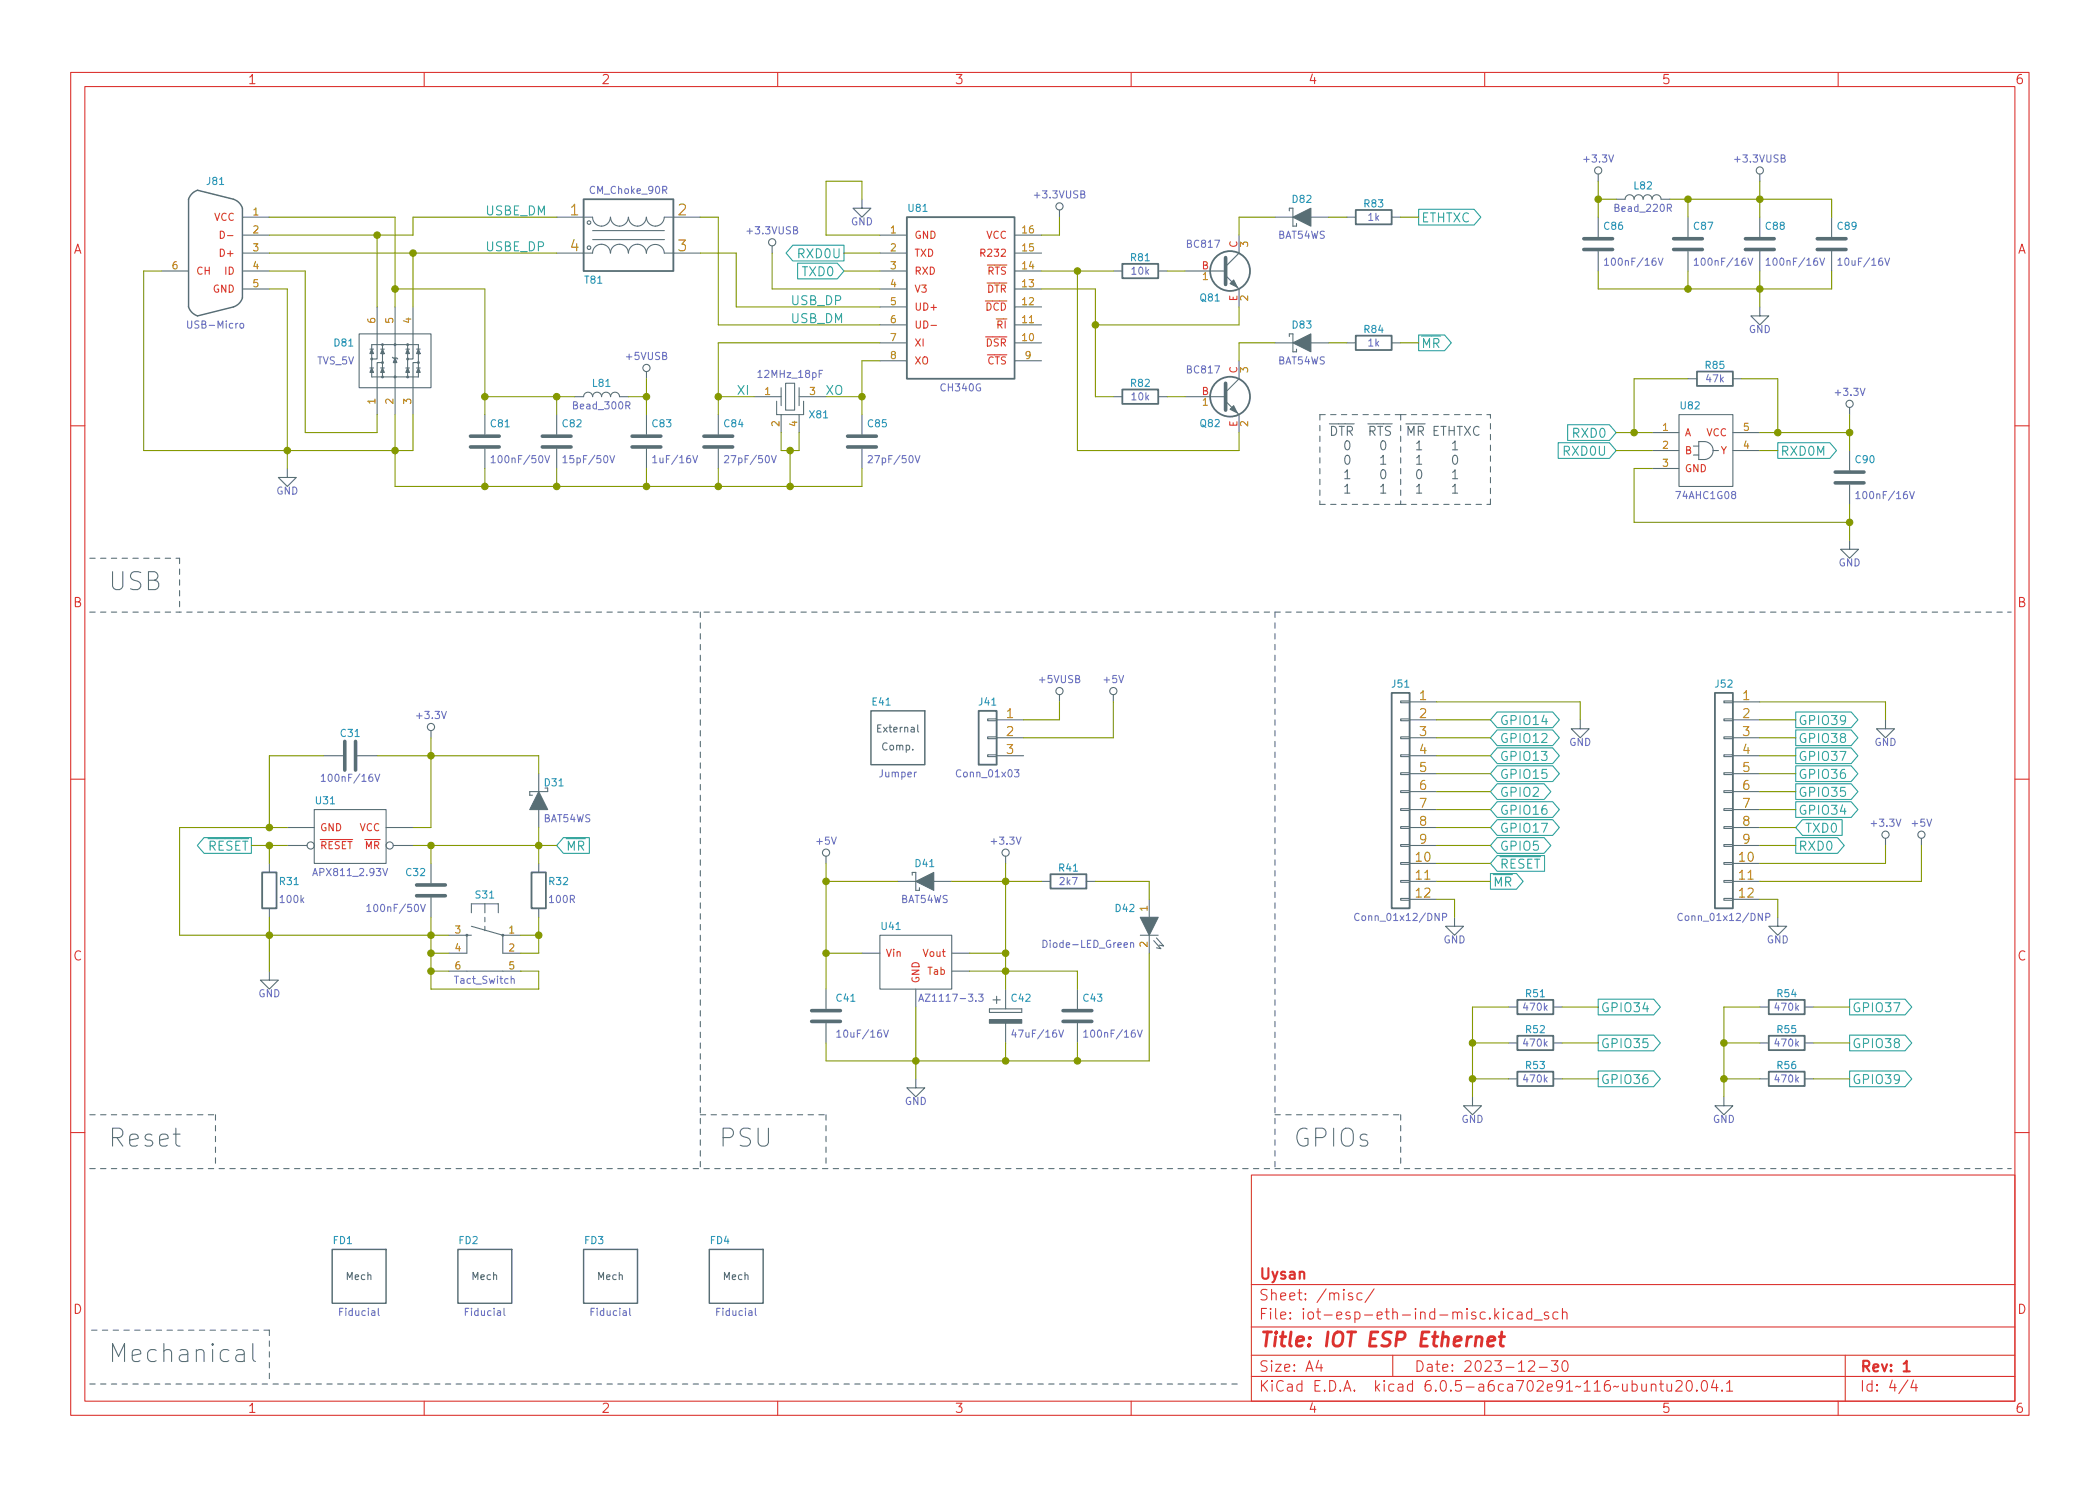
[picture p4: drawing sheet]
<svg xmlns="http://www.w3.org/2000/svg" width="297mm" height="210mm" viewBox="0 0 297 210" stroke-linecap="round" stroke-linejoin="round" font-family="sans-serif">
<g fill="none" stroke="#dc322f" stroke-width=".15">
<path d="M10 10.2h277v190.1h-277zM12 12.2h273v186.1h-273zM60 10.2v2M110 10.2v2M160 10.2v2M210 10.2v2M260 10.2v2M10 60.2h2M285 60.2h2M10 110.2h2M285 110.2h2M10 160.2h2"/>
<path d="M177 166.3h108v32h-108zM285 160.2h2M60 198.3v2M110 198.3v2M160 198.3v2M177 194.8h108M177 191.8h108M177 187.8h108M177 181.8h108M186.5 192.5l-.4 1h1M186.9 193v1M191.3 183l-.4-.1-.2 .2 .1 .3 .5 .1 .1 .1-.1 .3h-.2h-.4"/>
<path d="M192.6 183l-.4-.1-.3 .3v.4l.2 .3h.1h.4M194.4 182.4l-1.3 1.9M197 191.8v3M210 198.3v2M211.4 185.1v1.5M211.6 186.1l.4 .5M212 185.6l-.6 .6M212.6 185.1v.1v.1l.1-.1-.1-.1v.2M212.6 185.6v1M214 185.7l-.4-.1-.3 .3v.4l.1 .3h.2h.4M214.6 185.7l.2-.1 .4 .1 .1 .9M215.3 186l-.5 .1a.29 .29 0 0 0-.2 .2 .29 .29 0 0 0 .2 .3h.5"/>
<path d="M216.2 192.7l.2-.2 .5 .1a.41 .41 0 0 1 .1 .6l-.9 .8h1M216.6 185.7l-.4-.1-.3 .3v.4l.2 .3h.1h.4M216.6 185.1v1.5M217 186.8h1.1M217.7 193.5h1.2M219 185.7l-.4-.1-.2 .2 .1 .3 .5 .1 .1 .1-.1 .3h-.1h-.5M219.4 192.5h1l-.5 .6a.41 .41 0 0 1 .5 .3v.3l-.2 .3h-.6l-.2-.1M220.4 185.7l-.5-.1-.3 .3v.4l.2 .3h.1h.5M221 185.8a.37 .37 0 0 1 .6 0v.8M221 185.1v1.5M221.1 192.7a.36 .36 0 0 1 .3-.2 .36 .36 0 0 1 .3 .3 .77 .77 0 0 1-.4 1.2 .91 .91 0 0 1-.2-1.3zM233.6 196a.37 .37 0 0 1 .6 0v.8"/>
<path d="M233.6 195.8v1M234.7 195.8h.6M234.9 195.3v1.3l.1 .2h.3M235.8 195.8l.1 1a.41 .41 0 0 0 .5-.1M236.4 195.8v1M237.1 195.5l.2-.2 .5 .1a.41 .41 0 0 1 .1 .6l-.9 .8h.9M238.7 195.4a.36 .36 0 0 1 .6 .2 .77 .77 0 0 1-.4 1.2 1 1 0 0 1-.2-1.4zM240 196.7l.1 .1h-.1h-.1l.1-.1v.1M240.8 195.5a.36 .36 0 0 1 .4-.2 .36 .36 0 0 1 .2 .3 .77 .77 0 0 1-.4 1.2 .91 .91 0 0 1-.2-1.3zM242.4 195.3l-.3 1h.9M242.8 195.8v1M243.6 196.7v.1h-.1l.1-.1v.1"/>
<path d="M244.2 195.8l.4-.5v1.5M244.2 196.8h.9M260 198.3v2M261 191.8v6.5M269.9 195.3l-1.3 1.9M270.6 195.3l-.3 1h.9M271 195.8v1"/>
</g>
<path d="M269.3 193l.4-.5v1.5M269.3 194h.8" fill="none" stroke="#dc322f" stroke-width=".3"/>
<path d="M210.5 189.8l.9-.2v-.4l-.2-.1-.6 .1-.1 .2-.1 .8 .1 .2 .2 .1 .5-.1M212.1 189.1h.7M212.4 188.5l-.2 1.7 .1 .2 .4 .1" fill="none" stroke="#dc322f" stroke-width=".4"/>
<g fill="none" stroke="#586e75" stroke-width=".25">
<path d="M82.5 28.2h12.7v10.1h-12.7zM128.3 30.7h15.2v22.9h-15.2zM158.7 37.3h5.1v2.1h-5.1zM191.8 29.7h5v2h-5zM158.7 55.1h5.1v2h-5.1zM191.8 47.5h5v2h-5zM240 52.6h5.1v2h-5.1zM196.8 98h2.6v30.5h-2.6zM242.6 98h2.5v30.5h-2.5zM138.4 100.6h2.6v7.6h-2.6zM37.1 123.4h2v5.1h-2zM75.2 123.4h2v5.1h-2z"/>
<path d="M148.6 123.7h5.1v2h-5.1zM214.6 141.5h5.1v2h-5.1zM214.6 151.6h5.1v2.1h-5.1zM214.6 146.6h5.1v2h-5.1zM250.2 151.6h5.1v2.1h-5.1zM250.2 141.5h5.1v2h-5.1zM250.2 146.6h5.1v2h-5.1z"/>
<circle cx="174" cy="38.3" r="2.82"/>
<circle cx="174" cy="56.1" r="2.82"/>
</g>
<g fill="none" stroke="#586e75" stroke-width=".15">
<path d="M22.9 38.3h3.8M34.3 33.3h3.8M34.3 38.3h3.8M34.3 35.8h3.8M34.3 30.7h3.8M78.7 35.8h5.1a1.26 1.26 0 0 1 1.3-1.2 1.26 1.26 0 0 1 1.2 1.2M83.8 32.6h10.2M83.8 33.9h10.2M86.3 30.7a1.26 1.26 0 0 1-1.2 1.3 1.26 1.26 0 0 1-1.3-1.3h-5.1M86.4 35.8a1.26 1.26 0 0 1 1.2-1.2 1.26 1.26 0 0 1 1.3 1.2M88.9 30.7a1.26 1.26 0 0 1-1.3 1.3 1.26 1.26 0 0 1-1.2-1.3M88.9 35.8a1.26 1.26 0 0 1 1.3-1.2 1.26 1.26 0 0 1 1.2 1.2"/>
<path d="M91.4 30.7a1.26 1.26 0 0 1-1.2 1.3 1.26 1.26 0 0 1-1.3-1.3M91.4 30.7a1.26 1.26 0 0 0 1.3 1.3 1.26 1.26 0 0 0 1.3-1.3M94 35.8a1.26 1.26 0 0 0-1.3-1.2 1.26 1.26 0 0 0-1.3 1.2M94 35.8h5.1M94 30.7h5.1M109.2 34.8v1M121.9 28.2v1.3h1.3l-1.3 1.2-1.3-1.2h1.3M124.5 33.3h3.8M124.5 38.3h3.8M124.5 35.8h3.8M143.5 33.3h3.8M143.5 38.3h3.8"/>
<path d="M143.5 35.8h3.8M149.9 29.7v1M157.5 38.3h1.2M163.8 38.3h1.3M167.6 38.3h5.8M173.4 39l1.9 1.9v2.5M175.3 33.3v2.5l-1.9 1.9M180.3 30.7h2.6M182.4 29.8v-.3h.5v2.5h.5v-.4M185.4 30.7h2.6M190.5 30.7h1.3M196.8 30.7h1.3"/>
<path d="M226.1 24.6v1M226.1 30.7v2.8M226.1 35.6v2.7M228.6 28.2h1.3a.64 .64 0 0 1 .6-.6 .64 .64 0 0 1 .6 .6 .64 .64 0 0 1 .7-.6 .64 .64 0 0 1 .6 .6 .64 .64 0 0 1 .6-.6 .64 .64 0 0 1 .7 .6 .64 .64 0 0 1 .6-.6 .64 .64 0 0 1 .6 .6h1.3M238.8 30.7v2.8M238.8 35.6v2.7M248.9 24.6v1M248.9 30.7v2.8M248.9 35.6v2.7M259.1 30.7v2.8M259.1 35.6v2.7M34.3 40.9h3.8"/>
<path d="M50.8 47.2h10.2v7.7h-10.2zM52.3 52.1h.5M52.3 49.4h.5M52.6 52.6v.7h6.6v-.7M52.6 49.5v-.7h6.6v.7M52.6 50v2.1M53.3 43.4v7.4h-.7M53.8 52.1h.6M53.8 49.4h.6M54.1 51.3h-.8v7.4M54.1 50h.3h-.3v2.1M54.1 48.8v.7"/>
<path d="M54.1 52.6v.7M55.5 50.5l.1 .2h.5l.2 .1M55.9 43.4v15.3M57.4 52.1h.5M57.4 49.4h.5M57.7 48.8v.7M57.7 50v2.1M57.7 52.6v.7M58.4 43.4v7.4h-.7M58.9 52.1h.5M58.9 49.4h.5M59.2 51.3h-.8v7.4"/>
<path d="M59.2 50h.2h-.2v2.1M68.6 58.7v2.8M78.7 58.7v2.8M81.3 56.1h1.2a.64 .64 0 0 1 .7-.6 .64 .64 0 0 1 .6 .6 .64 .64 0 0 1 .7-.6 .64 .64 0 0 1 .6 .6 .64 .64 0 0 1 .6-.6 .64 .64 0 0 1 .7 .6 .64 .64 0 0 1 .6-.6 .64 .64 0 0 1 .6 .6h1.3M91.4 52.6v1M91.4 58.7v2.8M101.6 58.7v2.8M106.7 56.1h3.8M109.9 56.8v1.9h3.8v-1.9M110.5 54.9v2.5zM110.5 58.7v2.5M111.1 54.2h1.3v3.8h-1.3z"/>
<path d="M113 54.9v2.5zM113 56.1h3.8M113 58.7v2.5M121.9 58.7v2.8M124.5 48.5h3.8M124.5 46h3.8M124.5 43.4h3.8M124.5 40.9h3.8M124.5 51h3.8M143.5 48.5h3.8M143.5 46h3.8M143.5 43.4h3.8"/>
<path d="M143.5 40.9h3.8M143.5 51h3.8M157.5 56.1h1.2M163.8 56.1h1.3M167.6 56.1h5.8M173.4 56.8l1.9 1.9v2.5M175.3 51v2.6l-1.9 1.9M180.3 48.5h2.6M182.4 47.6v-.4h.5v2.6h.5v-.4M185.4 48.5h2.6M190.5 48.5h1.3M196.8 48.5h1.3"/>
<path d="M237.5 58.7h7.6v10.1h-7.6zM238.8 53.6h1.2M245.1 53.6h1.3M248.9 43.4v1.3h1.3l-1.3 1.3-1.3-1.3h1.3M261.6 57.7v1M40.6 66.3v1.3h1.3l-1.3 1.2-1.2-1.2h1.2M68.6 63.5v2.8M78.7 63.5v2.8M91.4 63.5v2.8M101.6 63.5v2.8M121.9 63.5v2.8M190.2 66.8l.4-.3v1.2"/>
<path d="M190.2 68.9l.4-.4v1.3M190.2 67.7h.7M190.2 69.8h.7M190.4 62.4h.1a.69 .69 0 0 1 .3 1.1l-.2 .1a.69 .69 0 0 1-.3-1.1zM190.4 64.5l.1-.1a.69 .69 0 0 1 .3 1.2l-.2 .1a.69 .69 0 0 1-.3-1.2zM200.4 62.7l.3-.3v1.2M200.4 64.8l.3-.4v1.3M200.4 68.9l.3-.4v1.3M200.4 63.6h.7M200.4 65.7h.7M200.4 69.8h.7M200.6 66.5h.1a.69 .69 0 0 1 .3 1.1l-.2 .1a.69 .69 0 0 1-.3-1.1z"/>
<path d="M205.5 62.7l.3-.3v1.2M205.5 66.8l.3-.3v1.2M205.5 68.9l.3-.4v1.3M205.5 63.6h.7M205.5 67.7h.7M205.5 69.8h.7M205.6 64.5l.2-.1a.69 .69 0 0 1 .3 1.2l-.2 .1a.69 .69 0 0 1-.3-1.2zM233.7 63.7h3.8M233.7 61.2h3.8M233.7 66.3h3.8M239.5 64.4h.8M239.5 63.1h.8"/>
<path d="M240.3 62.5h.7a1.27 1.27 0 0 1 1.3 1.2 1.27 1.27 0 0 1-1.3 1.3h-.7zM242.3 63.7h.8M245.1 63.7h3.8M245.1 61.2h3.8M261.6 76.4v1.3h1.3l-1.3 1.3-1.3-1.3h1.3M261.6 63.7v2.8M261.6 68.6v2.8M149.9 98.3v1M157.5 98.3v1M198.1 99.2h1.3v.2h-1.3zM199.4 99.3h3.8M243.8 99.2h1.3v.2h-1.3z"/>
<path d="M245.1 99.3h3.8M40.6 117.1h3.8M40.6 119.6h2.8M44.4 114.5h10.2v7.7h-10.2zM45.7 106.9h2.8M50.5 106.9h2.8M54.6 117.1h3.8M55.6 119.6h2.8M61 103.4v1M76.2 109.5v2.5M76.2 114.5v2.6M77.5 111.5v.5h-2.6v.5h.4"/>
<path d="M129.8 102.6v.8l.2 .2M139.7 106.8h1.3v.3h-1.3zM139.7 104.3h1.3v.2h-1.3zM139.7 101.7h1.3v.3h-1.3zM141 101.8h3.8M141 104.4h3.8M141 106.9h3.8M198.1 119.5h1.3v.3h-1.3zM198.1 117h1.3v.2h-1.3zM198.1 114.4h1.3v.3h-1.3zM198.1 111.9h1.3v.2h-1.3zM198.1 109.3h1.3v.3h-1.3z"/>
<path d="M198.1 106.8h1.3v.3h-1.3zM198.1 104.3h1.3v.2h-1.3zM198.1 101.7h1.3v.3h-1.3zM199.4 101.8h3.8M199.4 104.4h3.8M199.4 106.9h3.8M199.4 109.5h3.8M199.4 112h3.8M199.4 114.5h3.8M199.4 117.1h3.8M199.4 119.6h3.8M223.5 101.8v1.3h1.3l-1.3 1.3-1.3-1.3h1.3"/>
<path d="M243.8 119.5h1.3v.3h-1.3zM243.8 117h1.3v.2h-1.3zM243.8 114.4h1.3v.3h-1.3zM243.8 111.9h1.3v.2h-1.3zM243.8 109.3h1.3v.3h-1.3zM243.8 106.8h1.3v.3h-1.3zM243.8 104.3h1.3v.2h-1.3zM243.8 101.7h1.3v.3h-1.3zM245.1 101.8h3.8M245.1 104.4h3.8M245.1 106.9h3.8M245.1 109.5h3.8"/>
<path d="M245.1 112h3.8M245.1 114.5h3.8M245.1 117.1h3.8M245.1 119.6h3.8M266.7 118.6v1M266.7 101.8v1.3h1.3l-1.3 1.3-1.3-1.3h1.3M271.8 118.6v1M38.1 137.4v1.3h1.3l-1.3 1.2-1.3-1.2h1.3M38.1 122.2v1.2M38.1 128.5v1.3M61 122.2v2.8M61 127v2.8"/>
<path d="M63.5 132.3h3.2M63.5 137.4h10.2M66 132.3v2.6h-2.5M66.7 131.1l4.4 1.2M66.7 129.2v-1.3h3.8v1.3M68.6 127.9v1.3M68.6 129.8v.6M68.6 131.1v.6M71.1 132.3h2.6M71.1 132.3v2.6h2.6M76.2 122.2v1.2M76.2 128.5v1.3"/>
<path d="M116.8 121.2v1M116.8 139.9v2.8M121.9 134.9h2.6M124.5 132.3h10.1v7.6h-10.1zM127 124.7h2.5M129 123.8v-.4h.5v2.6h.5v-.4M129.5 139.9v2.6M132.1 124.7h2.5M134.6 137.4h2.6M134.6 134.9h2.6M142.2 121.2v1M142.2 139.9v2.8"/>
<path d="M147.3 124.7h1.3M152.4 139.9v2.8M153.7 124.7h1.2M161.3 132.3h2.5M162.6 127.2v2.6M162.6 132.3v2.6M163.2 133.1l1 1.1-.6-.1M163.6 132.7l1 1.2-.6-.2M198.1 127.1h1.3v.3h-1.3zM198.1 124.6h1.3v.2h-1.3zM198.1 122h1.3v.3h-1.3zM199.4 122.2h3.8"/>
<path d="M199.4 124.7h3.8M199.4 127.2h3.8M205.7 129.8v1.3h1.3l-1.3 1.2-1.2-1.2h1.2M243.8 127.1h1.3v.3h-1.3zM243.8 124.6h1.3v.2h-1.3zM243.8 122h1.3v.3h-1.3zM245.1 122.2h3.8M245.1 124.7h3.8M245.1 127.2h3.8M251.5 129.8v1.3h1.2l-1.2 1.2-1.3-1.2h1.3M116.8 144.8v2.8M129.5 152.6v1.3h1.3l-1.3 1.3-1.2-1.3h1.2"/>
<path d="M140 142.7h4.5zM140 142.7v.6zM140 143.3h4.5zM140.5 141.5h1M141 141v1M142.2 144.8v2.8M144.5 142.7v.6zM152.4 144.8v2.8M208.3 155.2v1.3h1.2l-1.2 1.2-1.3-1.2h1.3M213.4 142.5h1.2M213.4 152.6h1.2M213.4 147.6h1.2"/>
<path d="M219.7 142.5h1.3M219.7 152.6h1.3M219.7 147.6h1.3M243.8 155.2v1.3h1.3l-1.3 1.2-1.2-1.2h1.2M248.9 142.5h1.3M248.9 152.6h1.3M248.9 147.6h1.3M255.3 142.5h1.2M255.3 152.6h1.2M255.3 147.6h1.2M33.5 191.1l.2-.1h.5l.2 .1 .1 .2v1.3M34.5 191.6l-.2 .1h-.6a.5 .5 0 0 0-.4 .5 .5 .5 0 0 0 .4 .4h.6l.2-.1"/>
<path d="M35.8 190.1v2.2l.1 .2 .2 .1"/>
<circle cx="83.3" cy="31.5" r=".25"/>
<circle cx="83.3" cy="35" r=".25"/>
<circle cx="109.2" cy="34.3" r=".51"/>
<circle cx="149.9" cy="29.2" r=".51"/>
<circle cx="226.1" cy="24.1" r=".51"/>
<circle cx="248.9" cy="24.1" r=".51"/>
<circle cx="52.6" cy="50.8" r=".13"/>
<circle cx="54.1" cy="48.8" r=".13"/>
<circle cx="54.1" cy="53.3" r=".13"/>
<circle cx="54.1" cy="51.3" r=".13"/>
<circle cx="55.9" cy="53.3" r=".13"/>
<circle cx="55.9" cy="48.8" r=".13"/>
<circle cx="57.7" cy="53.3" r=".13"/>
<circle cx="57.7" cy="50.8" r=".13"/>
<circle cx="57.7" cy="48.8" r=".13"/>
<circle cx="59.2" cy="51.3" r=".13"/>
<circle cx="91.4" cy="52.1" r=".51"/>
<circle cx="261.6" cy="57.1" r=".51"/>
<circle cx="149.9" cy="97.8" r=".51"/>
<circle cx="157.5" cy="97.8" r=".51"/>
<circle cx="43.9" cy="119.6" r=".51"/>
<circle cx="55.1" cy="119.6" r=".51"/>
<circle cx="61" cy="102.9" r=".51"/>
<circle cx="266.7" cy="118.1" r=".51"/>
<circle cx="271.8" cy="118.1" r=".51"/>
<circle cx="116.8" cy="120.6" r=".51"/>
<circle cx="142.2" cy="120.6" r=".51"/>
</g>
<g fill="#586e75" stroke="#586e75" stroke-width=".15">
<path d="M161.3 129.8h2.5l-1.2 2.5z"/>
<path d="M174 40.1l.5-.5 .5 1z"/>
<path d="M182.9 30.7l2.5-1.2v2.5z"/>
<path d="M182.9 48.5l2.5-1.3v2.6z"/>
<path d="M129.5 124.7l2.6-1.3v2.6z"/>
<path d="M140 144.3h4.5v.5h-4.5z"/>
<path d="M59.2 52.1l.2 .6h-.5z"/>
<path d="M57.7 52.1l.2 .6h-.5z"/>
<path d="M54.1 52.1l.3 .6h-.6z"/>
<path d="M52.6 52.1l.2 .6h-.5z"/>
<path d="M55.9 50.7l.2 .6h-.5z"/>
<path d="M59.2 49.4l.2 .6h-.5z"/>
<path d="M57.7 49.4l.2 .6h-.5z"/>
<path d="M54.1 49.4l.3 .6h-.6z"/>
<path d="M52.6 49.4l.2 .6h-.5z"/>
<path d="M76.2 112l1.3 2.5h-2.6z"/>
<path d="M174 57.9l.5-.5 .5 1z"/>
<circle cx="71.1" cy="132.3" r=".13"/>
<circle cx="66" cy="132.3" r=".13"/>
</g>
<g fill="none" stroke="#6c71c4" stroke-width=".15">
<path d="M227 36.8l.2-.3v1M227 37.5h.5M234.5 36.5l.4 1 .3-1M239.7 36.8l.2-.3v1M239.7 37.5h.5M247.2 36.5l.4 1 .3-1M249.8 36.8l.3-.3v1M249.8 37.5h.6M257.4 36.5l.3 1 .4-1M260 36.8l.3-.3v1M260 37.5h.6M266.6 36.5l.3 1 .4-1"/>
<path d="M34 45.8h.1h.3l.1 .4-.1 .2h-.3l-.1-.1zM69.5 64.8l.3-.3v1M69.5 65.5h.6M77.1 64.5l.3 1 .3-1M79.6 64.8l.3-.3v1M79.6 65.5h.6M86.3 64.5l.3 1 .3-1M92.3 64.8l.3-.3v1M92.3 65.5h.6M98 64.5l.3 1 .4-1M102.5 64.6l.4-.1 .2 .3-.7 .7h.7M109.1 64.5l.4 1 .3-1"/>
<path d="M122.8 64.6l.4-.1 .2 .3-.6 .7h.6M129.4 64.5l.4 1 .3-1M262.5 69.8l.3-.3v1.1M262.5 70.6h.6M270.1 69.5l.3 1.1 .4-1.1M45.4 109.8l.3-.3v1.1M45.4 110.6h.6M53 109.5l.4 1.1 .3-1.1M143.5 108.9h.6l-.3 .4 .3 .1v.4l-.2 .1-.4-.1M51.9 128.3l.3-.3v1M51.9 129h.6M54.2 122.9l.3 1 .3-1"/>
<path d="M59.5 128l.3 1 .4-1M72.3 138.6l.2-.1h.2v.6M159.9 133.5l.2-.1h.2v.7M192.2 129.3a.48 .48 0 0 0-.6 .4 .48 .48 0 0 0 .4 .5h.2M204 129.8l.5-.1 .1-.1v-.3l-.6-.1v1M238 129.3a.48 .48 0 0 0-.7 .4 .48 .48 0 0 0 .5 .5h.2M249.8 129.8l.5-.1v-.1v-.3l-.5-.1v1M118.4 146l.3-.3v1.1M118.4 146.8h.5M125 145.7l.3 1.1 .4-1.1M130 141.7l.3-1 .3 1M130.1 141.4h.4"/>
<path d="M138.4 140.7h.6l-.3 .3 .3 .1v.5l-.1 .1-.5-.1M143.4 145.7l-.3 .7h.7M149.8 145.7l.3 1.1 .3-1.1M153.3 146l.3-.3v1.1M153.3 146.8h.6M160.9 145.7l.3 1.1 .4-1.1M53.5 185.1v.9l.2 .1M71.3 185.1v.9l.1 .1M89.1 185.1v.9l.1 .1M106.8 185.1v.9l.2 .1"/>
</g>
<g fill="none" stroke="#586e75" stroke-width=".51">
<path d="M173.4 36.4v3.9M224 33.8h4.1M224 35.3h4.1M236.7 33.8h4.1M236.7 35.3h4.1M246.9 33.8h4.1M246.9 35.3h4.1M257 33.8h4.1M257 35.3h4.1M173.4 54.2v3.8M66.5 61.7h4.1M66.5 63.2h4.1"/>
<path d="M76.7 61.7h4.1M76.7 63.2h4.1M89.4 61.7h4.1M89.4 63.2h4.1M99.6 61.7h4M99.6 63.2h4M119.9 61.7h4.1M119.9 63.2h4.1M259.6 66.8h4.1M259.6 68.3h4.1M48.8 104.9v4.1M50.3 104.9v4.1"/>
<path d="M58.9 125.2h4.1M58.9 126.7h4.1M114.8 143h4.1M114.8 144.5h4.1M150.4 143h4M150.4 144.5h4"/>
</g>
<path d="M31.2 32.7a.51 .51 0 0 1 .6 .5 .51 .51 0 0 1-.6 .5zM32.2 33.3h.8M138.7 35.8l.5-.1 .1-.1v-.3h-.6v1M131.7 46h.8" fill="none" stroke="#cb4b16" stroke-width=".15"/>
<path d="M27.2 27.4l.7-.5 5.1 1.3a2.01 2.01 0 0 1 1.3 1.3v12.7a2.01 2.01 0 0 1-1.3 1.2l-5.1 1.3a2.01 2.01 0 0 1-1.2-1.3v-15.2zM123.2 100.6h7.6v7.6h-7.6zM47 176.8h7.6v7.6h-7.6zM64.8 176.8h7.6v7.6h-7.6zM82.5 176.8h7.7v7.6h-7.7zM100.3 176.8h7.6v7.6h-7.6z" fill="none" stroke="#586e75" stroke-width=".2"/>
<g fill="none" stroke="#2aa198" stroke-width=".15">
<path d="M112.1 34.7h7.3v2.2h-7.3l-.9-1.1zM112.8 37.2h5.6l1 1.1-1 1.2h-5.6zM200.7 29.6h7.8l1 1.1-1 1.1h-7.8zM200.7 47.4h3.6l1 1.1-1 1.1h-3.6zM220.4 62.6h7.2l1 1.1-1 1.2h-7.2zM221.7 60.1h5.9l1 1.1-1 1.1h-5.9zM251.5 62.6h7.3l1 1.1-1 1.2h-7.3zM28.9 118.5h6.7v2.2h-6.7l-1-1.1zM79.7 118.5h3.7v2.2h-3.7l-1-1.1zM211.8 116h7.8l1 1.1-1 1.1h-7.8l-1-1.1zM211.8 118.5h6.6l1 1.1-1 1.1h-6.6l-1-1.1zM211.8 108.4h7.8l1 1.1-1 1.1h-7.8l-1-1.1z"/>
<path d="M211.8 110.9h6.6l1 1.1-1 1.1h-6.6l-1-1.1zM211.8 105.8h7.8l1 1.1-1 1.1h-7.8l-1-1.1zM211.8 113.4h7.8l1 1.1-1 1.2h-7.8l-1-1.2zM211.8 103.3h7.8l1 1.1-1 1.1h-7.8l-1-1.1zM211.8 100.7h7.8l1 1.1-1 1.2h-7.8l-1-1.2zM254 108.4h7.8l1 1.1-1 1.1h-7.8zM254 113.4h7.8l1 1.1-1 1.2h-7.8zM254 105.8h7.8l1 1.1-1 1.1h-7.8zM254 100.7h7.8l1 1.1-1 1.2h-7.8zM254 118.5h5.9l1 1.1-1 1.1h-5.9zM254 103.3h7.8l1 1.1-1 1.1h-7.8zM254 110.9h7.8l1 1.1-1 1.1h-7.8z"/>
<path d="M255 116h5.6v2.2h-5.6l-1-1.1zM210.8 123.6h3.7l.9 1.1-.9 1.1h-3.7zM211.8 121.1h6.7v2.2h-6.7l-1-1.1zM226.1 146.5h7.8l1 1.1-1 1.1h-7.8zM226.1 141.4h7.8l1 1.1-1 1.1h-7.8zM226.1 151.5h7.8l1 1.1-1 1.2h-7.8zM261.6 151.5h7.9l.9 1.1-.9 1.2h-7.9zM261.6 141.4h7.9l.9 1.1-.9 1.1h-7.9zM261.6 146.5h7.9l.9 1.1-.9 1.1h-7.9z"/>
</g>
<g fill="none" stroke="#586e75" stroke-width=".15" stroke-dasharray=".8 .8">
<path d="M186.7 58.7v12.7M198.1 58.7v12.7M198.1 58.7h-11.4M198.1 58.7h12.7M12.7 79h12.7M25.4 79v7.6M186.7 71.4h11.4M198.1 71.4h12.7M210.8 71.4v-12.7M12.7 86.6h271.8M99.1 86.6v78.7M180.3 86.6v78.7"/>
<path d="M12.7 157.7h17.8M30.5 157.7v7.6M99.1 157.7h17.7M116.8 157.7v7.6M180.3 157.7h17.8M198.1 157.7v7.6M12.7 165.3h271.8M12.7 195.8h162.6M38.1 188.2v7.6M38.1 188.2h-25.4"/>
</g>
<g fill="none" stroke="#859900" stroke-width=".15">
<path d="M22.9 38.3h-2.6v25.4h38.1v-5M38.1 30.7h17.8v12.7M38.1 38.3h5.1v22.9h10.1v-2.5M38.1 35.8h40.6M53.3 33.3v10.1M58.4 35.8v7.6M78.7 30.7h-20.3v2.6h-20.3M99.1 30.7h2.5v15.3h22.9M99.1 35.8h5v7.6h20.4M109.2 35.8v5.1h15.3M119.4 38.3h5.1M119.4 35.8h5.1"/>
<path d="M121.9 28.2v-2.6h-5.1v7.7h7.7M147.3 38.3h10.2M149.9 30.7v2.6h-2.6M152.4 38.3v25.4h22.9v-2.5M165.1 38.3h2.5M180.3 30.7h-5v2.6M188 30.7h2.5M198.1 30.7h2.6M226.1 38.3v2.6h33v-2.6M226.1 25.6v5.1M226.1 28.2h2.5M236.2 28.2h22.9v2.5"/>
<path d="M238.8 28.2v2.5M238.8 38.3v2.6M248.9 25.6v5.1M248.9 38.3v5.1M38.1 40.9h2.5v25.4M55.9 58.7v10.1h66v-2.5M55.9 40.9h12.7v17.8M68.6 56.1h12.7M78.7 56.1v2.6M88.9 56.1h2.5M91.4 53.6v5.1M101.6 56.1h5.1"/>
<path d="M116.8 56.1h5.1M124.5 48.5h-22.9v10.2M124.5 51h-2.6v7.7M147.3 40.9h7.6v15.2h2.6M165.1 56.1h2.5M175.3 43.4v2.6h-20.4M180.3 48.5h-5v2.5M188 48.5h2.5M198.1 48.5h2.6M238.8 53.6h-7.7v7.6M246.4 53.6h5.1v7.6M261.6 58.7v5"/>
<path d="M68.6 66.3v2.5M78.7 66.3v2.5M91.4 66.3v2.5M101.6 66.3v2.5M110.5 61.2v2.5h2.5v-2.5M111.8 63.7v5.1M228.6 63.7h5.1M228.6 61.2h5.1M233.7 66.3h-2.6v7.6h30.5M248.9 63.7h2.6M248.9 61.2h12.7M261.6 71.4v5"/>
<path d="M149.9 99.3v2.5h-5.1M157.5 99.3v5.1h-12.7M203.2 99.3h20.3v2.5M248.9 99.3h17.8v2.5M35.6 119.6h5M38.1 119.6v2.6M40.6 117.1h-15.2v15.2h38.1M45.7 106.9h-7.6v10.2M53.3 106.9h22.9v2.6M58.4 119.6h20.3M61 104.4v12.7h-2.6M61 119.6v2.6"/>
<path d="M76.2 117.1v5.1M203.2 119.6h7.6M203.2 117.1h7.6M203.2 106.9h7.6M203.2 112h7.6M203.2 114.5h7.6M203.2 109.5h7.6M203.2 101.8h7.6M203.2 104.4h7.6M248.9 119.6h5.1M248.9 117.1h5.1M248.9 106.9h5.1"/>
<path d="M248.9 112h5.1M248.9 114.5h5.1M248.9 109.5h5.1M248.9 101.8h5.1M248.9 104.4h5.1M266.7 119.6v2.6h-17.8M271.8 119.6v5.1h-22.9M38.1 129.8v7.6M61 134.9h2.5M61 129.8v10.1h15.2v-2.5h-2.5M61 137.4h2.5M73.7 132.3h2.5"/>
<path d="M76.2 129.8v5.1h-2.5M116.8 134.9h5.1M116.8 124.7h10.2M116.8 122.2v17.7M134.6 124.7h12.7M137.2 134.9h5M137.2 137.4h15.2v2.5M142.2 122.2v17.7M154.9 124.7h7.7v2.5M162.6 134.9v15.2h-45.8v-2.5M203.2 122.2h7.6M203.2 124.7h7.6"/>
<path d="M203.2 127.2h2.5v2.6M248.9 127.2h2.6v2.6M129.5 142.5v10.1M142.2 147.6v2.5M152.4 147.6v2.5M208.3 147.6h5.1M208.3 152.6h5.1M213.4 142.5h-5.1v12.7M221 142.5h5.1M221 147.6h5.1M221 152.6h5.1M243.8 147.6h5.1"/>
<path d="M243.8 152.6h5.1M248.9 142.5h-5.1v12.7M256.5 142.5h5.1M256.5 147.6h5.1M256.5 152.6h5.1"/>
</g>
<g fill="#859900" stroke="#859900" stroke-width=".15">
<circle cx="261.6" cy="61.2" r=".46"/>
<circle cx="261.6" cy="73.9" r=".46"/>
<circle cx="251.5" cy="61.2" r=".46"/>
<circle cx="248.9" cy="40.9" r=".46"/>
<circle cx="248.9" cy="28.2" r=".46"/>
<circle cx="152.4" cy="150.1" r=".46"/>
<circle cx="208.3" cy="147.6" r=".46"/>
<circle cx="243.8" cy="147.6" r=".46"/>
<circle cx="238.8" cy="40.9" r=".46"/>
<circle cx="231.1" cy="61.2" r=".46"/>
<circle cx="226.1" cy="28.2" r=".46"/>
<circle cx="238.8" cy="28.2" r=".46"/>
<circle cx="142.2" cy="134.9" r=".46"/>
<circle cx="142.2" cy="137.4" r=".46"/>
<circle cx="208.3" cy="152.6" r=".46"/>
<circle cx="243.8" cy="152.6" r=".46"/>
<circle cx="142.2" cy="150.1" r=".46"/>
<circle cx="129.5" cy="150.1" r=".46"/>
<circle cx="116.8" cy="134.9" r=".46"/>
<circle cx="116.8" cy="124.7" r=".46"/>
<circle cx="91.4" cy="68.8" r=".46"/>
<circle cx="78.7" cy="68.8" r=".46"/>
<circle cx="55.9" cy="40.9" r=".46"/>
<circle cx="58.4" cy="35.8" r=".46"/>
<circle cx="68.6" cy="56.1" r=".46"/>
<circle cx="68.6" cy="68.8" r=".46"/>
<circle cx="78.7" cy="56.1" r=".46"/>
<circle cx="91.4" cy="56.1" r=".46"/>
<circle cx="101.6" cy="68.8" r=".46"/>
<circle cx="101.6" cy="56.1" r=".46"/>
<circle cx="76.2" cy="119.6" r=".46"/>
<circle cx="61" cy="119.6" r=".46"/>
<circle cx="76.2" cy="132.3" r=".46"/>
<circle cx="111.8" cy="68.8" r=".46"/>
<circle cx="111.8" cy="63.7" r=".46"/>
<circle cx="142.2" cy="124.7" r=".46"/>
<circle cx="38.1" cy="117.1" r=".46"/>
<circle cx="61" cy="134.9" r=".46"/>
<circle cx="61" cy="132.3" r=".46"/>
<circle cx="61" cy="137.4" r=".46"/>
<circle cx="38.1" cy="132.3" r=".46"/>
<circle cx="38.1" cy="119.6" r=".46"/>
<circle cx="61" cy="106.9" r=".46"/>
<circle cx="55.9" cy="63.7" r=".46"/>
<circle cx="40.6" cy="63.7" r=".46"/>
<circle cx="53.3" cy="33.3" r=".46"/>
<circle cx="154.9" cy="46" r=".46"/>
<circle cx="121.9" cy="56.1" r=".46"/>
<circle cx="152.4" cy="38.3" r=".46"/>
</g>
<g font-size="3.5" fill="#586e75">
<text x="15.2" y="83.5">USB</text>
<text x="15.2" y="162.3">Reset</text>
<text x="101.6" y="162.3">PSU</text>
<text x="182.9" y="162.3">GPIOs</text>
<text x="15.2" y="192.8">Mechanical</text>
</g>
<text font-size="2.8" fill="#dc322f" x="178" y="190.6">Title: IOT ESP Ethernet</text>
<g font-size="2.1" fill="#b58900">
<text x="80.7" y="30.5">1</text>
<text x="80.7" y="35.6">4</text>
<text x="95.9" y="30.5">2</text>
<text x="95.9" y="35.6">3</text>
</g>
<g font-size="2.1" fill="#dc322f">
<text x="178" y="184">Sheet: /misc/</text>
<text x="178" y="181">Uysan</text>
<text x="178" y="186.7">File: iot-esp-eth-ind-misc.kicad_sch</text>
<text x="178" y="196.9">KiCad E.D.A. kicad 6.0.5-a6ca702e91~116~ubuntu20.04.1</text>
<text x="178" y="194.1">Size: A4</text>
<text x="200" y="194.1">Date: 2023-12-30</text>
<text x="263" y="194.1">Rev: 1</text>
<text x="263" y="196.9">Id: 4/4</text>
</g>
<g font-size="1.8" fill="#dc322f">
<text x="35" y="11.9">1</text>
<text x="85" y="11.9">2</text>
<text x="135" y="11.9">3</text>
<text x="185" y="11.9">4</text>
<text x="235" y="11.9">5</text>
<text x="285" y="11.9">6</text>
<text x="10.3" y="35.9">A</text>
<text x="285.3" y="35.9">A</text>
<text x="10.3" y="85.9">B</text>
<text x="285.3" y="85.9">B</text>
<text x="10.3" y="135.9">C</text>
<text x="285.3" y="135.9">C</text>
<text x="10.3" y="185.9">D</text>
<text x="285.3" y="185.9">D</text>
<text x="35" y="199.9">1</text>
<text x="85" y="199.9">2</text>
<text x="135" y="199.9">3</text>
<text x="185" y="199.9">4</text>
<text x="235" y="199.9">5</text>
<text x="285" y="199.9">6</text>
</g>
<g font-size="1.8" fill="#2aa198">
<text x="68.6" y="30.5">USBE_DM</text>
<text x="68.6" y="35.5">USBE_DP</text>
<text x="201" y="31.5">ETHTXC</text>
<text x="113.1" y="36.5">RXD0U</text>
<text x="113.6" y="39.1">TXD0</text>
<text x="111.8" y="45.7">USB_DM</text>
<text x="111.8" y="43.2">USB_DP</text>
<text x="201" y="49.2">~{MR}</text>
<text x="104.1" y="55.9">XI</text>
<text x="116.8" y="55.9">XO</text>
<text x="221.3" y="64.5">RXD0U</text>
<text x="222.6" y="61.9">RXD0</text>
<text x="251.8" y="64.5">RXD0M</text>
<text x="212.1" y="107.7">GPIO13</text>
<text x="212.1" y="105.1">GPIO12</text>
<text x="212.1" y="102.6">GPIO14</text>
<text x="254.3" y="107.7">GPIO37</text>
<text x="254.3" y="102.6">GPIO39</text>
<text x="254.3" y="105.1">GPIO38</text>
<text x="212.1" y="110.2">GPIO15</text>
<text x="212.1" y="112.7">GPIO2</text>
<text x="254.3" y="110.2">GPIO36</text>
<text x="254.3" y="112.7">GPIO35</text>
<text x="212.1" y="117.8">GPIO17</text>
<text x="212.1" y="115.3">GPIO16</text>
<text x="254.3" y="115.3">GPIO34</text>
<text x="255.3" y="117.8">TXD0</text>
<text x="28" y="120.4">~{RESET}</text>
<text x="80" y="120.4">~{MR}</text>
<text x="211.1" y="125.4">~{MR}</text>
<text x="212.1" y="120.4">GPIO5</text>
<text x="212.1" y="122.9">~{RESET}</text>
<text x="254.3" y="120.4">RXD0</text>
<text x="226.4" y="143.2">GPIO34</text>
<text x="261.9" y="143.2">GPIO37</text>
<text x="226.4" y="148.3">GPIO35</text>
<text x="261.9" y="148.3">GPIO38</text>
<text x="226.4" y="153.4">GPIO36</text>
<text x="261.9" y="153.4">GPIO39</text>
</g>
<g font-size="1.8" fill="#586e75">
<text x="188" y="61.7">~{DTR} ~{RTS} ~{MR} ETHTXC</text>
<text x="194.8" y="63.7">1</text>
<text x="194.8" y="65.7">1</text>
<text x="194.8" y="67.8">0</text>
<text x="194.8" y="69.8">1</text>
</g>
<g font-size="1.8" fill="#b58900">
<text x="142.4" y="101.6">1</text>
<text x="200.8" y="99.1">1</text>
<text x="200.8" y="101.6">2</text>
<text x="246.5" y="99.1">1</text>
<text x="246.5" y="101.6">2</text>
<text x="142.4" y="104.1">2</text>
<text x="142.4" y="106.7">3</text>
<text x="200.8" y="104.1">3</text>
<text x="200.8" y="106.7">4</text>
<text x="246.5" y="104.1">3</text>
<text x="246.5" y="106.7">4</text>
<text x="200.8" y="109.2">5</text>
<text x="200.8" y="111.8">6</text>
<text x="246.5" y="109.2">5</text>
<text x="246.5" y="111.8">6</text>
<text x="200.8" y="114.3">7</text>
<text x="200.8" y="116.8">8</text>
<text x="200.8" y="119.4">9</text>
<text x="246.5" y="114.3">7</text>
<text x="246.5" y="116.8">8</text>
<text x="246.5" y="119.4">9</text>
<text x="200.3" y="121.9">10</text>
<text x="200.3" y="124.5">11</text>
<text x="246" y="121.9">10</text>
<text x="246" y="124.5">11</text>
<text x="200.3" y="127">12</text>
<text x="246" y="127">12</text>
</g>
<g font-size="1.4" fill="#6c71c4">
<text x="224.2" y="23">+3.3V</text>
<text x="245.6" y="23">+3.3VUSB</text>
<text x="83.6" y="27.4">CM_Choke_90R</text>
<text x="146.5" y="28.1">+3.3VUSB</text>
<text x="228.6" y="30">Bead_220R</text>
<text x="105.9" y="33.1">+3.3VUSB</text>
<text x="120.3" y="31.9">GND</text>
<text x="168" y="35">BC817</text>
<text x="180.8" y="33.8">BAT54WS</text>
<text x="193.5" y="31.2">1k</text>
<text x="160.1" y="38.9">10k</text>
<text x="227.5" y="37.6">100nF/16V</text>
<text x="240.2" y="37.6">100nF/16V</text>
<text x="250.4" y="37.6">100nF/16V</text>
<text x="260.5" y="37.6">10uF/16V</text>
<text x="26.9" y="46.5">USB-Micro</text>
<text x="247.3" y="47.1">GND</text>
<text x="44.9" y="51.6">TVS_5V</text>
<text x="88.7" y="50.9">+5VUSB</text>
<text x="107.5" y="53.5">12MHz_18pF</text>
<text x="168" y="52.8">BC817</text>
<text x="180.8" y="51.6">BAT54WS</text>
<text x="193.5" y="49">1k</text>
<text x="81.3" y="57.9">Bead_300R</text>
<text x="133.1" y="55.4">CH340G</text>
<text x="160.1" y="56.6">10k</text>
<text x="241.4" y="54.1">47k</text>
<text x="259.8" y="56">+3.3V</text>
<text x="70.1" y="65.5">100nF/50V</text>
<text x="80.1" y="65.5">15pF/50V</text>
<text x="92.7" y="65.5">1uF/16V</text>
<text x="103" y="65.5">27pF/50V</text>
<text x="123.3" y="65.5">27pF/50V</text>
<text x="39.1" y="70">GND</text>
<text x="237.3" y="70.6">74AHC1G08</text>
<text x="263.1" y="70.6">100nF/16V</text>
<text x="260" y="80.1">GND</text>
<text x="59.1" y="101.7">+3.3V</text>
<text x="147.1" y="96.6">+5VUSB</text>
<text x="156.2" y="96.6">+5V</text>
<text x="221.9" y="105.5">GND</text>
<text x="265.1" y="105.5">GND</text>
<text x="46" y="110.6">100nF/16V</text>
<text x="124.4" y="110">Jumper</text>
<text x="135.5" y="110">Conn_01x03</text>
<text x="76.9" y="116.3">BAT54WS</text>
<text x="115.6" y="119.5">+5V</text>
<text x="140.4" y="119.5">+3.3V</text>
<text x="264.8" y="117">+3.3V</text>
<text x="270.5" y="117">+5V</text>
<text x="44.7" y="123.9">APX811_2.93V</text>
<text x="149.9" y="125.2">2k7</text>
<text x="39.7" y="127.8">100k</text>
<text x="52.5" y="129">100nF/50V</text>
<text x="77.8" y="127.8">100R</text>
<text x="127.4" y="127.8">BAT54WS</text>
<text x="192.3" y="130.3">Conn_01x12/DNP</text>
<text x="238" y="130.3">Conn_01x12/DNP</text>
<text x="147.9" y="134.1">Diode-LED_Green</text>
<text x="204.2" y="133.5">GND</text>
<text x="249.9" y="133.5">GND</text>
<text x="36.5" y="141.1">GND</text>
<text x="64.5" y="139.2">Tact_Switch</text>
<text x="130.8" y="141.7">AZ1117-3.3</text>
<text x="215.6" y="143">470k</text>
<text x="251.2" y="143">470k</text>
<text x="118.9" y="146.8">10uF/16V</text>
<text x="143.6" y="146.8">47uF/16V</text>
<text x="153.9" y="146.8">100nF/16V</text>
<text x="215.6" y="148.1">470k</text>
<text x="251.2" y="148.1">470k</text>
<text x="215.6" y="153.2">470k</text>
<text x="251.2" y="153.2">470k</text>
<text x="128" y="156.3">GND</text>
<text x="206.7" y="158.9">GND</text>
<text x="242.3" y="158.9">GND</text>
<text x="48.1" y="186.2">Fiducial</text>
<text x="65.9" y="186.2">Fiducial</text>
<text x="83.7" y="186.2">Fiducial</text>
<text x="101.5" y="186.2">Fiducial</text>
</g>
<g font-size="1.4" fill="#268bd2">
<text x="29.3" y="26.2">J81</text>
<text x="128.5" y="30">U81</text>
<text x="182.9" y="28.7">D82</text>
<text x="193" y="29.3">R83</text>
<text x="231.2" y="26.8">L82</text>
<text x="226.9" y="32.5">C86</text>
<text x="239.6" y="32.5">C87</text>
<text x="249.8" y="32.5">C88</text>
<text x="260" y="32.5">C89</text>
<text x="82.7" y="40.1">T81</text>
<text x="160" y="37">R81</text>
<text x="169.8" y="42.6">Q81</text>
<text x="182.9" y="46.5">D83</text>
<text x="193" y="47.1">R84</text>
<text x="47.3" y="49">D81</text>
<text x="241.3" y="52.2">R85</text>
<text x="83.9" y="54.7">L81</text>
<text x="114.6" y="59.2">X81</text>
<text x="160" y="54.7">R82</text>
<text x="237.8" y="57.9">U82</text>
<text x="69.5" y="60.4">C81</text>
<text x="79.6" y="60.4">C82</text>
<text x="92.3" y="60.4">C83</text>
<text x="102.5" y="60.4">C84</text>
<text x="122.8" y="60.4">C85</text>
<text x="169.8" y="60.4">Q82</text>
<text x="262.5" y="65.5">C90</text>
<text x="123.4" y="99.8">E41</text>
<text x="138.5" y="99.8">J41</text>
<text x="196.9" y="97.3">J51</text>
<text x="242.7" y="97.3">J52</text>
<text x="48.2" y="104.3">C31</text>
<text x="44.7" y="113.8">U31</text>
<text x="77.1" y="111.2">D31</text>
<text x="39.6" y="125.2">R31</text>
<text x="57.5" y="123.9">C32</text>
<text x="77.7" y="125.2">R32</text>
<text x="129.5" y="122.7">D41</text>
<text x="149.8" y="123.3">R41</text>
<text x="67.3" y="127.1">S31</text>
<text x="124.7" y="131.6">U41</text>
<text x="157.8" y="129">D42</text>
<text x="118.4" y="141.7">C41</text>
<text x="143.1" y="141.7">C42</text>
<text x="153.3" y="141.7">C43</text>
<text x="215.9" y="141.1">R51</text>
<text x="251.4" y="141.1">R54</text>
<text x="215.9" y="146.2">R52</text>
<text x="251.4" y="146.2">R55</text>
<text x="215.9" y="151.3">R53</text>
<text x="251.4" y="151.3">R56</text>
<text x="47.1" y="176">FD1</text>
<text x="64.9" y="176">FD2</text>
<text x="82.7" y="176">FD3</text>
<text x="100.5" y="176">FD4</text>
</g>
<g font-size="1.4" fill="#cb4b16">
<text x="30.3" y="31.2">VCC</text>
<text x="129.3" y="33.8">GND</text>
<text x="139.5" y="33.8">VCC</text>
<text x="175" y="35" transform="rotate(-90 175 35)">C</text>
<text x="27.7" y="38.9">CH</text>
<text x="30.1" y="41.4">GND</text>
<text x="31.4" y="36.3">D+</text>
<text x="31.9" y="38.9">ID</text>
<text x="129.3" y="36.3">TXD</text>
<text x="129.3" y="38.9">RXD</text>
<text x="129.3" y="41.4">V3</text>
<text x="138.5" y="41.4">~{DTR}</text>
<text x="138.6" y="38.9">~{RTS}</text>
<text x="139.1" y="36.3">R232</text>
<text x="170" y="38.1">B</text>
<text x="129.3" y="43.9">UD+</text>
<text x="129.3" y="46.5">UD-</text>
<text x="138.3" y="43.9">~{DCD}</text>
<text x="140" y="46.5">~{RI}</text>
<text x="175" y="42.6" transform="rotate(-90 175 42.6)">E</text>
<text x="129.3" y="49">XI</text>
<text x="129.3" y="51.6">XO</text>
<text x="138.4" y="49">~{DSR}</text>
<text x="138.6" y="51.6">~{CTS}</text>
<text x="175" y="52.8" transform="rotate(-90 175 52.8)">C</text>
<text x="170" y="55.9">B</text>
<text x="175" y="60.4" transform="rotate(-90 175 60.4)">E</text>
<text x="238.3" y="61.7">A</text>
<text x="238.3" y="64.3">B</text>
<text x="241.4" y="61.7">VCC</text>
<text x="243.4" y="64.3">Y</text>
<text x="238.3" y="66.8">GND</text>
<text x="45.2" y="117.6">GND</text>
<text x="50.9" y="117.6">VCC</text>
<text x="45.2" y="120.1">~{RESET}</text>
<text x="50.5" y="120.1">~{MR}</text>
<text x="125.2" y="135.4">Vin</text>
<text x="130.7" y="135.4">Vout</text>
<text x="131.3" y="137.9">Tab</text>
<text x="130" y="139.2" transform="rotate(-90 130 139.2)">GND</text>
</g>
<g font-size="1.4" fill="#b58900">
<text x="35.8" y="30.5">1</text>
<text x="35.8" y="33">2</text>
<text x="35.8" y="35.6">3</text>
<text x="126" y="33">1</text>
<text x="126" y="35.6">2</text>
<text x="144.6" y="35.6">15</text>
<text x="144.6" y="33">16</text>
<text x="176.5" y="34.9" transform="rotate(-90 176.5 34.9)">3</text>
<text x="24.4" y="38.1">6</text>
<text x="35.8" y="38.1">4</text>
<text x="35.8" y="40.6">5</text>
<text x="126" y="38.1">3</text>
<text x="126" y="40.6">4</text>
<text x="144.6" y="40.6">13</text>
<text x="144.6" y="38.1">14</text>
<text x="170.1" y="39.6">1</text>
<text x="53.1" y="45.7" transform="rotate(-90 53.1 45.7)">6</text>
<text x="55.6" y="45.7" transform="rotate(-90 55.6 45.7)">5</text>
<text x="58.2" y="45.7" transform="rotate(-90 58.2 45.7)">4</text>
<text x="126" y="43.2">5</text>
<text x="126" y="45.7">6</text>
<text x="144.6" y="45.7">11</text>
<text x="144.6" y="43.2">12</text>
<text x="176.5" y="42.6" transform="rotate(-90 176.5 42.6)">2</text>
<text x="126" y="48.3">7</text>
<text x="126" y="50.8">8</text>
<text x="144.6" y="48.3">10</text>
<text x="145" y="50.8">9</text>
<text x="176.5" y="52.7" transform="rotate(-90 176.5 52.7)">3</text>
<text x="53.1" y="57.2" transform="rotate(-90 53.1 57.2)">1</text>
<text x="55.6" y="57.2" transform="rotate(-90 55.6 57.2)">2</text>
<text x="58.2" y="57.2" transform="rotate(-90 58.2 57.2)">3</text>
<text x="108.2" y="55.9">1</text>
<text x="114.5" y="55.9">3</text>
<text x="170.1" y="57.4">1</text>
<text x="110.2" y="60.3" transform="rotate(-90 110.2 60.3)">2</text>
<text x="112.8" y="60.3" transform="rotate(-90 112.8 60.3)">4</text>
<text x="176.5" y="60.3" transform="rotate(-90 176.5 60.3)">2</text>
<text x="235.2" y="61">1</text>
<text x="235.2" y="63.5">2</text>
<text x="246.6" y="63.5">4</text>
<text x="246.6" y="61">5</text>
<text x="235.2" y="66">3</text>
<text x="162.3" y="128.9" transform="rotate(-90 162.3 128.9)">1</text>
<text x="64.4" y="132.1">3</text>
<text x="64.4" y="134.6">4</text>
<text x="64.4" y="137.2">6</text>
<text x="72" y="132.1">1</text>
<text x="72" y="134.6">2</text>
<text x="72" y="137.2">5</text>
<text x="162.3" y="134" transform="rotate(-90 162.3 134)">2</text>
</g>
<g font-size="1.4" fill="#586e75">
<text x="124.2" y="103.6">External</text>
<text x="124.8" y="106.2">Comp.</text>
<text x="49" y="181.1">Mech</text>
<text x="66.8" y="181.1">Mech</text>
<text x="84.6" y="181.1">Mech</text>
<text x="102.3" y="181.1">Mech</text>
</g>
</svg>
